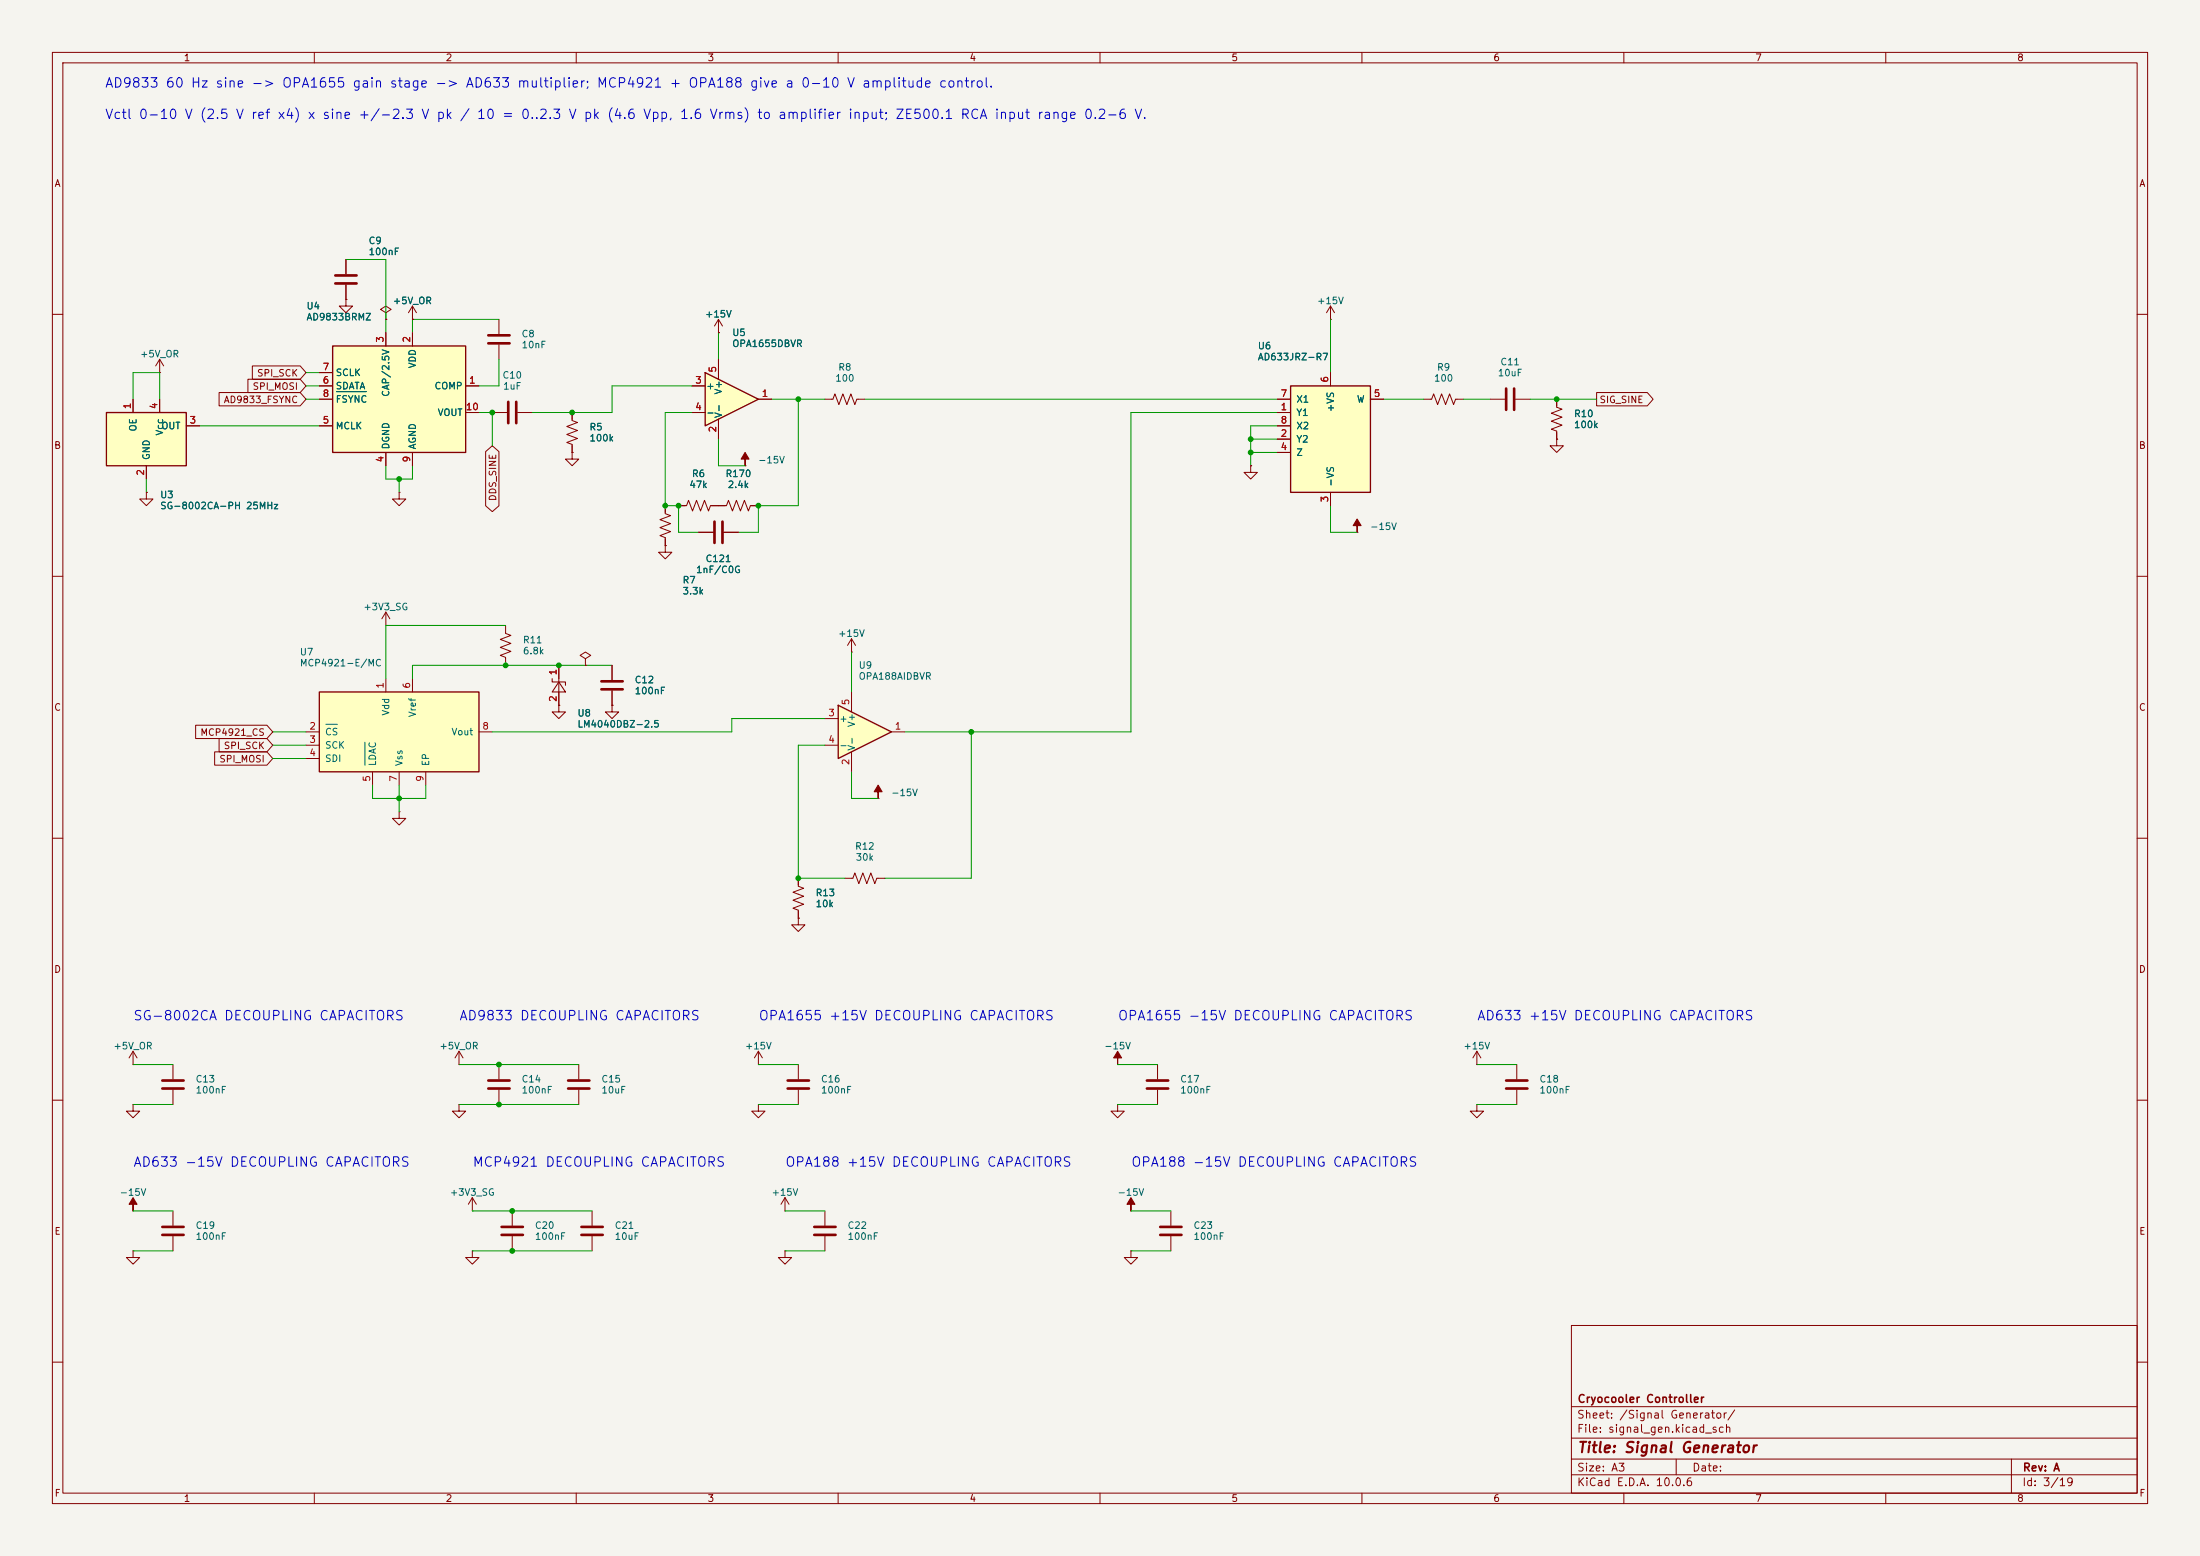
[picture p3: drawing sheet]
<svg xmlns="http://www.w3.org/2000/svg" width="420mm" height="297mm" viewBox="0 0 420 297" stroke-linecap="round" stroke-linejoin="round" font-family="sans-serif">
<path d="M0 0h420v297h-420z" fill="#f5f4ef" stroke="#f5f4ef" stroke-width=".19"/>
<g fill="none" stroke="#840000" stroke-width=".19">
<path d="M10 10h400v277h-400zM12 12h396v273h-396zM60 10v2M110 10v2M160 10v2M210 10v2M260 10v2M310 10v2M360 10v2M10 60h2M95.2 61v2.8M95.2 65.8v2.8"/>
<path d="M408 60h2M10 110h2M96.5 119.4v1.5l1 .4-2 .7 2 .8-2 .8 2 .7-2 .8 1 .4v1.5M408 110h2M10 160h2M408 160h2M10 210h2M87.6 203.2h.1M87.6 200.7l-.7 1.2M87.6 200.7l.8 1.2M87.6 200.7v2.5M408 210h2"/>
<path d="M25.4 231.1h.1M25.4 238.8v1.2h1.3l-1.3 1.3-1.3-1.3h1.3M25.4 238.8h.1M33 231.1v2.8M33 236v2.8M300 253h108v32h-108zM10 260h2M300 278.5h108M300 274.5h108M300 268.5h108M320 278.5v3M384 278.5v6.5"/>
<path d="M408 260h2M60 285v2M110 285v2M160 285v2M210 285v2M260 285v2M300 281.5h108M310 285v2M360 285v2"/>
</g>
<path d="M25.4 228.6l.8 1.3h-.8v1.2v-1.2h-.8z" fill="#840000" stroke="#840000" stroke-width=".19"/>
<path d="M93.2 64h4.1M93.2 65.5h4.1M31 234.2h4.1M31 235.7h4.1" fill="none" stroke="#840000" stroke-width=".51"/>
<path d="M63.5 66h25.4v20.4h-25.4z" fill="#ffffc2"/>
<path d="M63.5 66h25.4v20.4h-25.4z" fill="none" stroke="#840000" stroke-width=".25"/>
<path d="M61 73.7h2.5M61 71.1h2.5M61 76.2h2.5M73.7 63.5v2.5M78.7 63.5v2.5M88.9 73.7h2.5M88.9 78.7h2.5M61 81.3h2.5M73.7 86.4v2.5M78.7 86.4v2.5" fill="none" stroke="#840000" stroke-width=".19"/>
<path d="M64.2 74.8h5.8" fill="none" stroke="#006464" stroke-width=".19"/>
<path d="M20.3 78.7h15.3v10.2h-15.3z" fill="#ffffc2"/>
<path d="M20.3 78.7h15.3v10.2h-15.3z" fill="none" stroke="#840000" stroke-width=".25"/>
<g fill="none" stroke="#840000" stroke-width=".19">
<path d="M25.4 76.2v2.5M30.5 71.1h.1M30.5 68.6v2.5M30.5 76.2v2.5M30.5 68.6l-.8 1.3M30.5 68.6l.7 1.3M137.2 63.5h.1M137.2 61l-.8 1.2M137.2 61l.7 1.2M137.2 61v2.5M27.9 94v1.3h1.3l-1.3 1.2-1.2-1.2h1.2M27.9 94h.1"/>
<path d="M27.9 88.9v2.5M35.6 81.3h2.5"/>
</g>
<path d="M134.6 71.1l10.2 5.1-10.2 5.1z" fill="#ffffc2"/>
<path d="M134.6 71.1l10.2 5.1-10.2 5.1z" fill="none" stroke="#840000" stroke-width=".25"/>
<g fill="none" stroke="#840000" stroke-width=".19">
<path d="M66 57.2v1.2h1.3l-1.3 1.3-1.2-1.3h1.2M66 57.2h.1M66 49.5v2.8M66 54.4v2.8M94 78.7h2.8M98.8 78.7h2.8M132.1 73.7h2.5M132.1 78.7h2.5M137.2 68.6v3.8M144.8 76.2h2.5M137.2 80v3.8M238.8 88.9v1.3h1.2l-1.2 1.2-1.3-1.2h1.3"/>
<path d="M238.8 88.9h.1M281.9 210.8v1.3h1.3l-1.3 1.3-1.2-1.3h1.2M281.9 210.8h.1M281.9 203.2h.1M281.9 200.7l-.7 1.2M281.9 200.7l.8 1.2M281.9 200.7v2.5M289.6 203.2v2.8M289.6 208v2.8"/>
</g>
<path d="M64 52.6h4.1M64 54.1h4.1M97 76.7v4.1M98.6 76.7v4.1M287.5 206.2h4.1M287.5 207.8h4.1" fill="none" stroke="#840000" stroke-width=".51"/>
<path d="M246.4 73.7h15.2v20.3h-15.2z" fill="#ffffc2"/>
<path d="M246.4 73.7h15.2v20.3h-15.2z" fill="none" stroke="#840000" stroke-width=".25"/>
<g fill="none" stroke="#840000" stroke-width=".19">
<path d="M254 58.4v2.6M254 58.4l-.8 1.3M254 58.4l.8 1.3M243.8 78.7h2.6M243.8 76.2h2.6M254 61h.1M254 71.1v2.6M261.6 76.2h2.6M271.8 76.2h1.5l.4-1 .7 2 .8-2 .8 2 .7-2 .8 2 .4-1h1.5M243.8 83.8h2.6M243.8 86.4h2.6M243.8 81.3h2.6"/>
<path d="M254 94v2.5M73.7 119.4h.1M73.7 116.8l-.8 1.3M73.7 116.8l.7 1.3M73.7 116.8v2.6M259.1 101.6h.1M106.7 127v7.6M111.8 125.7l1-.6-1-.6-1.1 .6 1.1 .6v1.3M111.8 127h.1M76.2 154.9v1.3h1.3l-1.3 1.3-1.3-1.3h1.3M76.2 154.9h.1M90.2 231.1h.1"/>
<path d="M90.2 238.8v1.2h1.2l-1.2 1.3-1.3-1.3h1.3M90.2 238.8h.1M90.2 228.6l-.8 1.3M90.2 228.6l.7 1.3M90.2 228.6v2.5M113 231.1v2.8M113 236v2.8"/>
</g>
<path d="M259.1 99.1l.7 1.2h-.7v1.3v-1.3h-.8z" fill="#840000" stroke="#840000" stroke-width=".19"/>
<path d="M111 234.2h4.1M111 235.7h4.1" fill="none" stroke="#840000" stroke-width=".51"/>
<path d="M105.4 129.5v.7h2.5v.6M106.7 130.2l1.2 1.9h-2.5z" fill="none" stroke="#840000" stroke-width=".2"/>
<path d="M61 132.1h30.4v15.2h-30.4z" fill="#ffffc2"/>
<path d="M61 132.1h30.4v15.2h-30.4z" fill="none" stroke="#840000" stroke-width=".25"/>
<g fill="none" stroke="#840000" stroke-width=".19">
<path d="M109.2 78.7v1.6l1 .3-2 .8 2 .8-2 .7 2 .8-2 .8 1 .3v1.6M157.5 76.2h1.5l.4-1 .7 2 .8-2 .8 2 .7-2 .8 2 .4-1h1.5M76.2 94v1.3h1.3l-1.3 1.2-1.3-1.2h1.3M76.2 94h.1M109.2 86.4v1.2h1.3l-1.3 1.3-1.3-1.3h1.3M109.2 86.4h.1M127 96.5v1.5l1 .4-2 .8 2 .7-2 .8 2 .8-2 .7 1 .4v1.5M129.5 96.5h1.6l.3-1 .8 2 .8-2 .7 2 .8-2 .8 2 .3-1h1.6M142.2 88.9h.1M127 104.1v1.3h1.3l-1.3 1.3-1.3-1.3h1.3M127 104.1h.1M133.3 101.6h2.8"/>
<path d="M138.2 101.6h2.8M58.4 139.7h2.6M73.7 129.5v2.6M78.7 129.5v2.6M91.4 139.7h2.6M116.8 134.6v1.3h1.3l-1.3 1.3-1.2-1.3h1.2M116.8 134.6h.1M116.8 127v2.8M116.8 131.8v2.8M162.6 124.5h.1M162.6 121.9l-.8 1.3M162.6 121.9l.7 1.3"/>
<path d="M162.6 121.9v2.6M58.4 142.2h2.6M58.4 144.8h2.6M71.1 147.3v2.6M76.2 147.3v2.6M81.3 147.3v2.6M87.6 210.8v1.3h1.3l-1.3 1.3-1.2-1.3h1.2M87.6 210.8h.1"/>
</g>
<path d="M62.2 138.3h2.2M69.7 141.7v4.4" fill="none" stroke="#006464" stroke-width=".19"/>
<path d="M136.4 99.6v4M137.9 99.6v4M114.8 130h4.1M114.8 131.6h4.1" fill="none" stroke="#840000" stroke-width=".51"/>
<path d="M142.2 86.4l.8 1.2h-.8v1.3v-1.3h-.7z" fill="#840000" stroke="#840000" stroke-width=".19"/>
<path d="M160 134.6l10.2 5.1-10.2 5.1z" fill="#ffffc2"/>
<path d="M160 134.6l10.2 5.1-10.2 5.1z" fill="none" stroke="#840000" stroke-width=".25"/>
<g fill="none" stroke="#840000" stroke-width=".19">
<path d="M66 57.2h.1M66 49.5v2.8M66 54.4v2.8M73.7 59.7l1-.6-1-.7-1.1 .7 1.1 .6v1.3M78.7 58.4l-.7 1.3M78.7 58.4l.8 1.3M78.7 58.4v2.6M25.4 76.2v2.5M30.5 76.2v2.5M41.8 74.9h15.5l1.1 1.3-1.1 1.3h-15.5zM47.3 72.4h10l1.1 1.3-1.1 1.2h-10zM48.2 69.8h9.1l1.1 1.3-1.1 1.3h-9.1z"/>
<path d="M61 76.2h2.5M61 73.7h2.5M61 71.1h2.5M73.7 61h.1M73.7 63.5v2.5M78.7 61h.1M78.7 63.5v2.5M88.9 73.7h2.5M88.9 78.7h2.5M109.2 78.7v1.3M132.1 73.7h2.5M132.1 78.7h2.5"/>
<path d="M137.2 63.5h.1M137.2 68.6v3.8M144.8 76.2h2.5M243.8 76.2h2.6M243.8 78.7h2.6M254 71.1v2.6M261.6 76.2h2.6M284.5 76.2h2.8M289.3 76.2h2.8M297.2 76.2v1.5l1 .4-2 .8 2 .7-2 .8 2 .8-2 .7 1 .4v1.5M304.8 74.9h9.7l1.1 1.3-1.1 1.3h-9.7zM27.9 94h.1"/>
<path d="M27.9 88.9v2.5M35.6 81.3h2.5M61 81.3h2.5M73.7 86.4v2.5M78.7 86.4v2.5M92.7 86.2l1.3-1.1 1.3 1.1v10.3l-1.3 1.2-1.3-1.2zM109.2 86.4h.1M109.2 85.1v1.3M127 96.5v1.3M129.5 96.5h1.3M135.9 96.5h2.8l.4-1 .7 2 .8-2 .8 2 .7-2 .8 2 .4-1h1.5M137.2 80v3.8"/>
<path d="M238.8 88.9h.1M243.8 81.3h2.6M243.8 83.8h2.6M243.8 86.4h2.6M254 94v2.5M297.2 83.8v1.3h1.2l-1.2 1.3-1.3-1.3h1.3M297.2 83.8h.1M127 104.1h.1M127 102.9v1.2M133.3 101.6h2.8M138.2 101.6h2.8M37.3 138.4h13.7l1.1 1.3-1.1 1.3h-13.7z"/>
<path d="M106.7 134.6v1.3h1.2l-1.2 1.3-1.3-1.3h1.3M106.7 134.6h.1M106.7 127v2.5M106.7 132.1v2.5M111.8 127h.1M116.8 134.6h.1M116.8 127v2.8M116.8 131.8v2.8M157.5 137.2h2.5M162.6 132.1v3.8M170.2 139.7h2.5M41 143.5h10l1.1 1.3-1.1 1.3h-10z"/>
<path d="M41.8 141h9.2l1.1 1.2-1.1 1.3h-9.2zM157.5 142.2h2.5M162.6 143.5v3.8M167.6 152.4h.1M152.4 175.3v1.2h1.3l-1.3 1.3-1.3-1.3h1.3M152.4 175.3h.1M152.4 167.6v1.6l1 .3-2 .8 2 .8-2 .7 2 .8-2 .8 1 .3v1.6M161.3 167.6h1.5l.4-1 .8 2.1 .7-2.1 .8 2.1 .7-2.1 .8 2.1 .4-1.1h1.5M25.4 203.2h.1M25.4 210.8v1.3h1.3l-1.3 1.3-1.3-1.3h1.3M25.4 210.8h.1M25.4 200.7l-.8 1.2"/>
<path d="M25.4 200.7l.8 1.2M25.4 200.7v2.5M33 203.2v2.8M33 208v2.8M95.2 203.2v2.8M95.2 208v2.8M110.5 203.2v2.8M110.5 208v2.8M144.8 210.8v1.3h1.2l-1.2 1.3-1.3-1.3h1.3M144.8 210.8h.1M144.8 203.2h.1M144.8 200.7l-.8 1.2"/>
<path d="M144.8 200.7l.7 1.2M144.8 200.7v2.5M152.4 203.2v2.8M152.4 208v2.8M213.4 210.8v1.3h1.2l-1.2 1.3-1.3-1.3h1.3M213.4 210.8h.1M213.4 203.2h.1M221 203.2v2.8M221 208v2.8M97.8 231.1v2.8M97.8 236v2.8M149.9 238.8v1.2h1.2l-1.2 1.3-1.3-1.3h1.3"/>
<path d="M149.9 238.8h.1M149.9 231.1h.1M149.9 228.6l-.8 1.3M149.9 228.6l.7 1.3M149.9 228.6v2.5M157.5 231.1v2.8M157.5 236v2.8M215.9 238.8v1.2h1.3l-1.3 1.3-1.3-1.3h1.3M215.9 238.8h.1M215.9 231.1h.1M223.5 231.1v2.8M223.5 236v2.8"/>
</g>
<g fill="none" stroke="#840000" stroke-width=".51">
<path d="M287.5 74.2v4M289.1 74.2v4M31 206.2h4.1M31 207.8h4.1M93.2 206.2h4.1M93.2 207.8h4.1M108.5 206.2h4M108.5 207.8h4M150.4 206.2h4M150.4 207.8h4M218.9 206.2h4.1M218.9 207.8h4.1"/>
<path d="M95.8 234.2h4M95.8 235.7h4M155.4 234.2h4.1M155.4 235.7h4.1M221.5 234.2h4.1M221.5 235.7h4.1"/>
</g>
<g fill="#840000" stroke="#840000" stroke-width=".19">
<path d="M215.9 228.6l.8 1.3h-.8v1.2v-1.2h-.8z"/>
<path d="M167.6 149.9l.8 1.2h-.8v1.3v-1.3h-.7z"/>
<path d="M213.4 200.7l.7 1.2h-.7v1.3v-1.3h-.8z"/>
</g>
<g fill="none" stroke="#009600" stroke-width=".19">
<path d="M66 49.5h7.7v14M25.4 76.2v-5.1h5.1v5.1M58.4 76.2h2.6M58.4 73.7h2.6M58.4 71.1h2.6M91.4 78.7h2.6v6.4M95.2 61h-16.5v2.5M95.2 68.6v5.1h-3.8M132.1 73.7h-15.3v5h-15.2M132.1 78.7h-5.1v17.8h2.5v5.1h3.8M137.2 63.5v5.1M147.3 76.2h10.2"/>
<path d="M152.4 76.2v20.3h-7.6v5.1h-3.8M165.1 76.2h78.7M243.8 78.7h-27.9v61h-43.2M254 61v10.1M264.2 76.2h7.6M279.4 76.2h5.1M292.1 76.2h12.7M27.9 91.4v2.6M38.1 81.3h22.9M73.7 88.9v2.5h5v-2.5M76.2 91.4v2.6M137.2 83.8v5.1h5"/>
<path d="M238.8 86.4h5M238.8 83.8h5M243.8 81.3h-5v7.6M254 96.5v5.1h5.1M96.5 119.4h-22.8v10.1M52.1 139.7h6.3M116.8 127h-38.1v2.5M157.5 137.2h-17.8v2.5h-45.7M162.6 124.5v7.6M185.4 139.7v27.9h-16.5M52.1 142.2h6.3M52.1 144.8h6.3"/>
<path d="M71.1 149.9v2.5h10.2v-2.5M76.2 149.9v5M157.5 142.2h-5.1v25.4h8.9M162.6 147.3v5.1h5M25.4 210.8h7.6M25.4 203.2h7.6M87.6 210.8h22.9M87.6 203.2h22.9M144.8 210.8h7.6M144.8 203.2h7.6M213.4 210.8h7.6M213.4 203.2h7.6"/>
<path d="M281.9 210.8h7.7M281.9 203.2h7.7M25.4 238.8h7.6M25.4 231.1h7.6M90.2 238.8h22.8M90.2 231.1h22.8M149.9 238.8h7.6M149.9 231.1h7.6M215.9 238.8h7.6M215.9 231.1h7.6"/>
</g>
<path d="M64.2 74.8h5.8" fill="none" stroke="#006464" stroke-width=".19"/>
<g fill="#009600" stroke="#009600" stroke-width=".19">
<circle cx="76.2" cy="91.4" r=".46"/>
<circle cx="152.4" cy="76.2" r=".46"/>
<circle cx="94" cy="78.7" r=".46"/>
<circle cx="297.2" cy="76.2" r=".46"/>
<circle cx="95.2" cy="203.2" r=".46"/>
<circle cx="76.2" cy="152.4" r=".46"/>
<circle cx="95.2" cy="210.8" r=".46"/>
<circle cx="97.8" cy="238.8" r=".46"/>
<circle cx="97.8" cy="231.1" r=".46"/>
<circle cx="152.4" cy="167.6" r=".46"/>
<circle cx="127" cy="96.5" r=".46"/>
<circle cx="96.5" cy="127" r=".46"/>
<circle cx="106.7" cy="127" r=".46"/>
<circle cx="238.8" cy="86.4" r=".46"/>
<circle cx="238.8" cy="83.8" r=".46"/>
<circle cx="129.5" cy="96.5" r=".46"/>
<circle cx="185.4" cy="139.7" r=".46"/>
<circle cx="144.8" cy="96.5" r=".46"/>
<circle cx="109.2" cy="78.7" r=".46"/>
</g>
<text font-size="2" fill="#840000" x="301" y="277.8">Title: Signal Generator</text>
<g font-size="1.8" fill="#0000c2">
<text x="19.9" y="17.2">AD9833 60 Hz sine -&gt; OPA1655 gain stage -&gt; AD633 multiplier; MCP4921 + OPA188 give a 0-10 V amplitude control.</text>
<text x="19.9" y="23.2">Vctl 0-10 V (2.5 V ref x4) x sine +/-2.3 V pk / 10 = 0..2.3 V pk (4.6 Vpp, 1.6 Vrms) to amplifier input; ZE500.1 RCA input range 0.2-6 V.</text>
<text x="25.3" y="195.2">SG-8002CA DECOUPLING CAPACITORS</text>
<text x="87.6" y="195.2">AD9833 DECOUPLING CAPACITORS</text>
<text x="144.7" y="195.2">OPA1655 +15V DECOUPLING CAPACITORS</text>
<text x="213.3" y="195.2">OPA1655 -15V DECOUPLING CAPACITORS</text>
<text x="281.9" y="195.2">AD633 +15V DECOUPLING CAPACITORS</text>
<text x="25.3" y="223.2">AD633 -15V DECOUPLING CAPACITORS</text>
<text x="90.1" y="223.2">MCP4921 DECOUPLING CAPACITORS</text>
<text x="149.8" y="223.2">OPA188 +15V DECOUPLING CAPACITORS</text>
<text x="215.8" y="223.2">OPA188 -15V DECOUPLING CAPACITORS</text>
</g>
<g font-size="1.5" fill="#840000">
<text x="301" y="268.1">Cryocooler Controller</text>
<text x="300.9" y="273.8">File: signal_gen.kicad_sch</text>
<text x="300.9" y="271.1">Sheet: /Signal Generator/</text>
<text x="300.9" y="281.2">Size: A3</text>
<text x="322.9" y="281.2">Date:</text>
<text x="386" y="281.2">Rev: A</text>
<text x="300.9" y="284">KiCad E.D.A. 10.0.6</text>
<text x="385.9" y="284">Id: 3/19</text>
</g>
<g font-size="1.3" fill="#840000">
<text x="35" y="12">1</text>
<text x="85" y="12">2</text>
<text x="135" y="12">3</text>
<text x="185" y="12">4</text>
<text x="235" y="12">5</text>
<text x="285" y="12">6</text>
<text x="335" y="12">7</text>
<text x="385" y="12">8</text>
<text x="10.3" y="36">A</text>
<text x="408.3" y="36">A</text>
<text x="42.6" y="77.3">AD9833_FSYNC</text>
<text x="48.1" y="74.7">SPI_MOSI</text>
<text x="49" y="72.2">SPI_SCK</text>
<text x="305.2" y="77.3">SIG_SINE</text>
<text x="10.2" y="86">B</text>
<text x="408.2" y="86">B</text>
<text x="95" y="95.8" transform="rotate(-90 95 95.8)">DDS_SINE</text>
<text x="10.2" y="136">C</text>
<text x="408.2" y="136">C</text>
<text x="38.1" y="140.8">MCP4921_CS</text>
<text x="42.6" y="143.3">SPI_SCK</text>
<text x="41.8" y="145.8">SPI_MOSI</text>
<text x="10.2" y="186">D</text>
<text x="408.2" y="186">D</text>
<text x="10.3" y="236">E</text>
<text x="408.3" y="236">E</text>
<text x="10.3" y="286">F</text>
<text x="35" y="287">1</text>
<text x="85" y="287">2</text>
<text x="135" y="287">3</text>
<text x="185" y="287">4</text>
<text x="235" y="287">5</text>
<text x="285" y="287">6</text>
<text x="335" y="287">7</text>
<text x="385" y="287">8</text>
<text x="408.3" y="286">F</text>
</g>
<g font-size="1.3" fill="#006464">
<text x="70.3" y="46.9">C9</text>
<text x="70.3" y="49">100nF</text>
<text x="58.4" y="59.4">U4</text>
<text x="74.9" y="58.4">+5V_OR</text>
<text x="251.3" y="58.4">+15V</text>
<text x="58.4" y="61.5">AD9833BRMZ</text>
<text x="99.5" y="64.7">C8</text>
<text x="134.5" y="60.9">+15V</text>
<text x="139.7" y="64.4">U5</text>
<text x="26.6" y="68.5">+5V_OR</text>
<text x="79.7" y="70.4" transform="rotate(-90 79.7 70.4)">VDD</text>
<text x="99.5" y="66.8">10nF</text>
<text x="139.7" y="66.5">OPA1655DBVR</text>
<text x="159.9" y="71">R8</text>
<text x="240" y="67">U6</text>
<text x="240" y="69.1">AD633JRZ-R7</text>
<text x="274.2" y="71">R9</text>
<text x="286.3" y="70">C11</text>
<text x="64" y="74.6">SDATA</text>
<text x="64" y="72.1">SCLK</text>
<text x="64" y="77.2">FSYNC</text>
<text x="74.6" y="75.8" transform="rotate(-90 74.6 75.8)">CAP/2.5V</text>
<text x="82.8" y="74.6">COMP</text>
<text x="95.8" y="72.6">C10</text>
<text x="95.9" y="74.7">1uF</text>
<text x="134.7" y="74.6">+</text>
<text x="138.1" y="75.4" transform="rotate(-90 138.1 75.4)">V+</text>
<text x="159.3" y="73.1">100</text>
<text x="247.4" y="77.2">X1</text>
<text x="258.9" y="77.2">W</text>
<text x="273.6" y="73.1">100</text>
<text x="285.8" y="72.1">10uF</text>
<text x="26.4" y="82.5" transform="rotate(-90 26.4 82.5)">OE</text>
<text x="30.7" y="82.2">OUT</text>
<text x="31.4" y="83.2" transform="rotate(-90 31.4 83.2)">Vcc</text>
<text x="64" y="82.2">MCLK</text>
<text x="83.4" y="79.7">VOUT</text>
<text x="112.4" y="82.5">R5</text>
<text x="134.7" y="79.7">-</text>
<text x="138.1" y="79.9" transform="rotate(-90 138.1 79.9)">V-</text>
<text x="247.4" y="79.7">Y1</text>
<text x="247.4" y="82.2">X2</text>
<text x="255" y="78.8" transform="rotate(-90 255 78.8)">+VS</text>
<text x="300.4" y="79.9">R10</text>
<text x="300.4" y="82">100k</text>
<text x="28.9" y="87.9" transform="rotate(-90 28.9 87.9)">GND</text>
<text x="74.6" y="85.9" transform="rotate(-90 74.6 85.9)">DGND</text>
<text x="79.7" y="85.9" transform="rotate(-90 79.7 85.9)">AGND</text>
<text x="112.4" y="84.6">100k</text>
<text x="144.6" y="88.8">-15V</text>
<text x="247.4" y="84.8">Y2</text>
<text x="247.4" y="87.3">Z</text>
<text x="30.5" y="95.4">U3</text>
<text x="131.5" y="93.5">47k</text>
<text x="132" y="91.4">R6</text>
<text x="138.4" y="91.4">R170</text>
<text x="138.8" y="93.5">2.4k</text>
<text x="255" y="93" transform="rotate(-90 255 93)">-VS</text>
<text x="30.5" y="97.5">SG-8002CA-PH 25MHz</text>
<text x="261.5" y="101.5">-15V</text>
<text x="134.6" y="107.6">C121</text>
<text x="130.2" y="111.7">R7</text>
<text x="130.2" y="113.8">3.3k</text>
<text x="132.8" y="109.7">1nF/C0G</text>
<text x="69.3" y="116.8">+3V3_SG</text>
<text x="57.1" y="125.4">U7</text>
<text x="99.7" y="123.1">R11</text>
<text x="99.7" y="125.2">6.8k</text>
<text x="159.9" y="121.9">+15V</text>
<text x="57.1" y="127.5">MCP4921-E/MC</text>
<text x="121.1" y="130.7">C12</text>
<text x="163.8" y="127.9">U9</text>
<text x="163.8" y="130">OPA188AIDBVR</text>
<text x="74.6" y="136.7" transform="rotate(-90 74.6 136.7)">Vdd</text>
<text x="79.7" y="137" transform="rotate(-90 79.7 137)">Vref</text>
<text x="110.1" y="137.1">U8</text>
<text x="121.1" y="132.8">100nF</text>
<text x="61.9" y="140.7">CS</text>
<text x="61.9" y="143.2">SCK</text>
<text x="86.1" y="140.7">Vout</text>
<text x="110.1" y="139.2">LM4040DBZ-2.5</text>
<text x="160.1" y="138.1">+</text>
<text x="160.1" y="143.2">-</text>
<text x="163.5" y="143.4" transform="rotate(-90 163.5 143.4)">V-</text>
<text x="163.5" y="138.9" transform="rotate(-90 163.5 138.9)">V+</text>
<text x="61.9" y="145.7">SDI</text>
<text x="72.1" y="146.3" transform="rotate(-90 72.1 146.3)">LDAC</text>
<text x="77.2" y="146.3" transform="rotate(-90 77.2 146.3)">Vss</text>
<text x="82.2" y="146.3" transform="rotate(-90 82.2 146.3)">EP</text>
<text x="170" y="152.3">-15V</text>
<text x="163.1" y="162.5">R12</text>
<text x="163.2" y="164.6">30k</text>
<text x="155.6" y="171.4">R13</text>
<text x="155.6" y="173.5">10k</text>
<text x="21.6" y="200.6">+5V_OR</text>
<text x="83.8" y="200.6">+5V_OR</text>
<text x="142.1" y="200.6">+15V</text>
<text x="210.7" y="200.6">-15V</text>
<text x="279.3" y="200.6">+15V</text>
<text x="37.2" y="206.9">C13</text>
<text x="37.2" y="209">100nF</text>
<text x="99.5" y="206.9">C14</text>
<text x="99.5" y="209">100nF</text>
<text x="114.7" y="206.9">C15</text>
<text x="114.7" y="209">10uF</text>
<text x="156.6" y="206.9">C16</text>
<text x="156.6" y="209">100nF</text>
<text x="225.2" y="206.9">C17</text>
<text x="225.2" y="209">100nF</text>
<text x="293.8" y="206.9">C18</text>
<text x="293.8" y="209">100nF</text>
<text x="22.7" y="228.5">-15V</text>
<text x="85.8" y="228.5">+3V3_SG</text>
<text x="147.2" y="228.5">+15V</text>
<text x="213.2" y="228.5">-15V</text>
<text x="37.2" y="234.9">C19</text>
<text x="37.2" y="237">100nF</text>
<text x="102" y="234.9">C20</text>
<text x="102" y="237">100nF</text>
<text x="117.2" y="234.9">C21</text>
<text x="117.2" y="237">10uF</text>
<text x="161.7" y="234.9">C22</text>
<text x="161.7" y="237">100nF</text>
<text x="227.7" y="234.9">C23</text>
<text x="227.7" y="237">100nF</text>
</g>
<g font-size="1.3" fill="#a90000">
<text x="73.5" y="65.5" transform="rotate(-90 73.5 65.5)">3</text>
<text x="78.6" y="65.5" transform="rotate(-90 78.6 65.5)">2</text>
<text x="61.5" y="71">7</text>
<text x="137" y="71.2" transform="rotate(-90 137 71.2)">5</text>
<text x="61.5" y="73.5">6</text>
<text x="61.5" y="76.1">8</text>
<text x="89.4" y="73.5">1</text>
<text x="132.6" y="73.5">3</text>
<text x="145.3" y="76.1">1</text>
<text x="244.4" y="76.1">7</text>
<text x="253.9" y="73.1" transform="rotate(-90 253.9 73.1)">6</text>
<text x="262.2" y="76.1">5</text>
<text x="25.3" y="78.2" transform="rotate(-90 25.3 78.2)">1</text>
<text x="30.3" y="78.2" transform="rotate(-90 30.3 78.2)">4</text>
<text x="36.1" y="81.1">3</text>
<text x="61.5" y="81.1">5</text>
<text x="88.8" y="78.6">10</text>
<text x="132.6" y="78.6">4</text>
<text x="137" y="82.6" transform="rotate(-90 137 82.6)">2</text>
<text x="244.4" y="78.6">1</text>
<text x="244.4" y="83.7">2</text>
<text x="244.4" y="81.1">8</text>
<text x="73.5" y="88.4" transform="rotate(-90 73.5 88.4)">4</text>
<text x="78.6" y="88.4" transform="rotate(-90 78.6 88.4)">9</text>
<text x="244.4" y="86.2">4</text>
<text x="27.8" y="90.9" transform="rotate(-90 27.8 90.9)">2</text>
<text x="253.9" y="96" transform="rotate(-90 253.9 96)">3</text>
<text x="73.5" y="131.5" transform="rotate(-90 73.5 131.5)">1</text>
<text x="78.6" y="131.5" transform="rotate(-90 78.6 131.5)">6</text>
<text x="106.5" y="129" transform="rotate(-90 106.5 129)">1</text>
<text x="106.5" y="134.1" transform="rotate(-90 106.5 134.1)">2</text>
<text x="158" y="137">3</text>
<text x="162.4" y="134.7" transform="rotate(-90 162.4 134.7)">5</text>
<text x="59" y="139.6">2</text>
<text x="59" y="142.1">3</text>
<text x="92" y="139.6">8</text>
<text x="158" y="142.1">4</text>
<text x="170.7" y="139.6">1</text>
<text x="59" y="144.6">4</text>
<text x="71" y="149.3" transform="rotate(-90 71 149.3)">5</text>
<text x="76.1" y="149.3" transform="rotate(-90 76.1 149.3)">7</text>
<text x="81.1" y="149.3" transform="rotate(-90 81.1 149.3)">9</text>
<text x="162.4" y="146.1" transform="rotate(-90 162.4 146.1)">2</text>
</g>
</svg>
